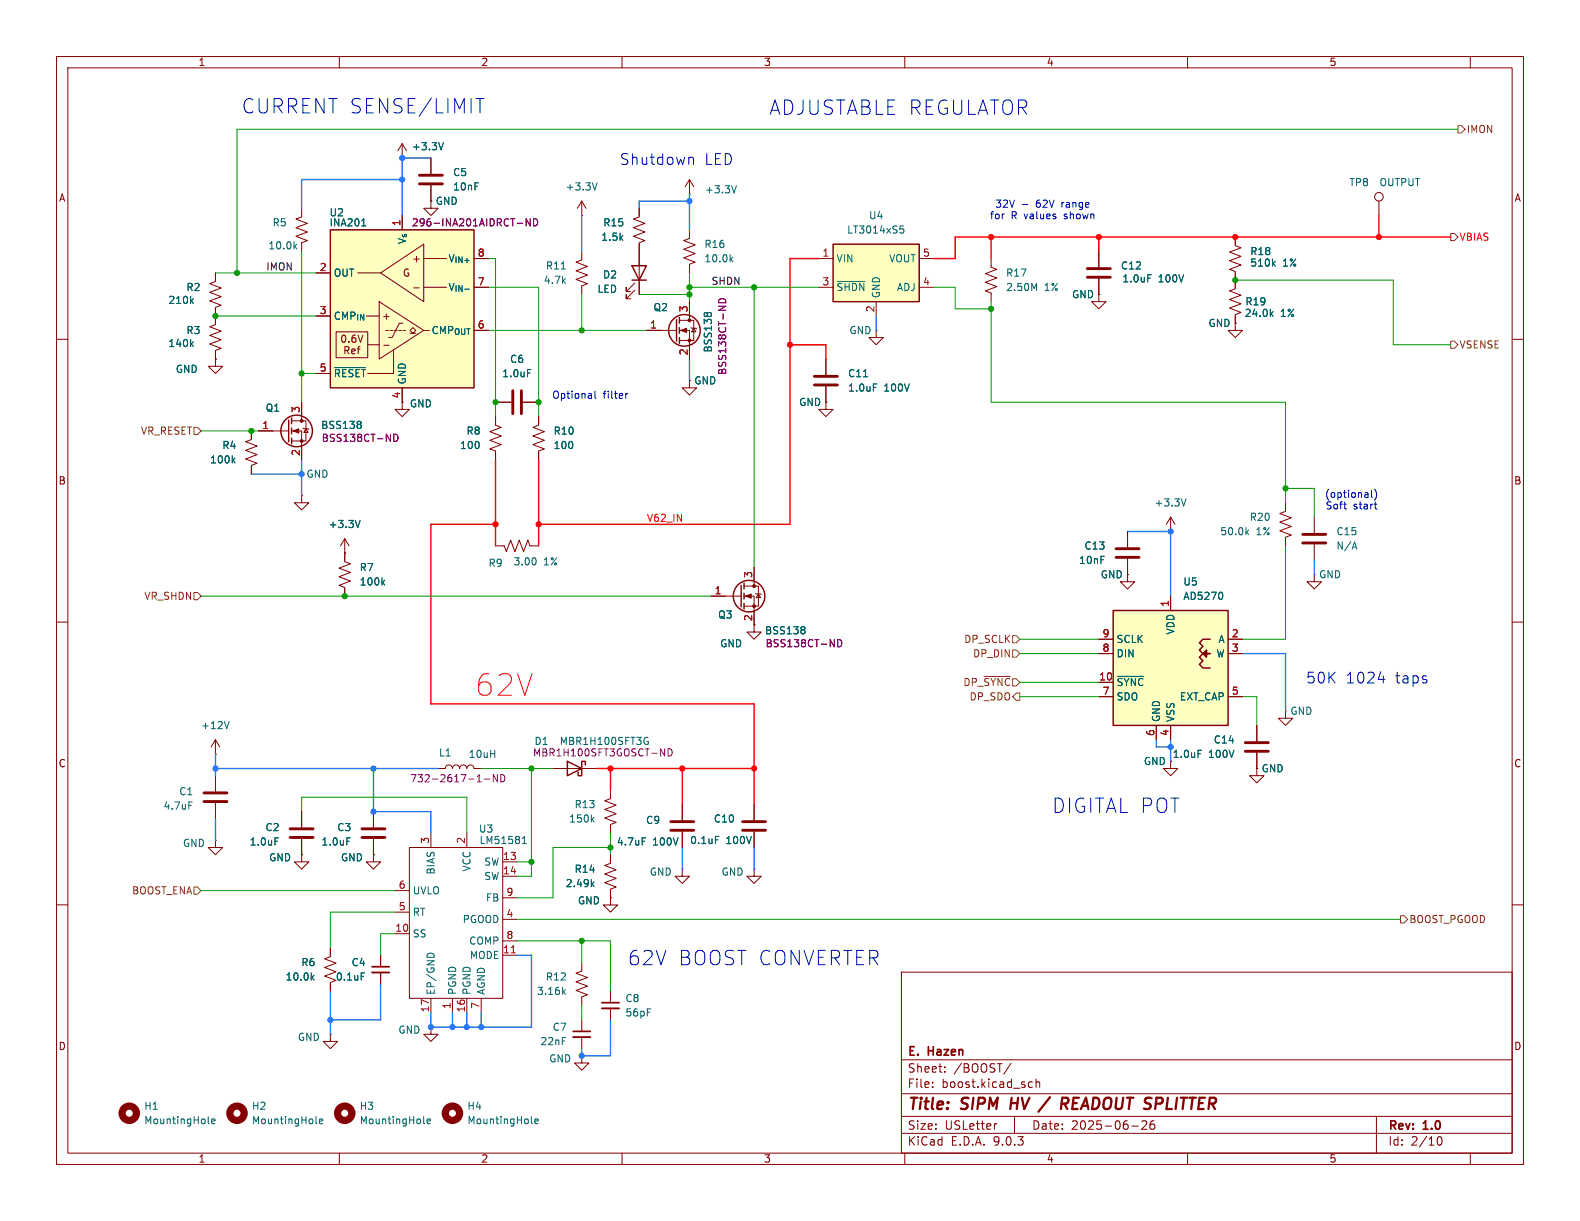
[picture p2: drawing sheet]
<svg xmlns="http://www.w3.org/2000/svg" width="279mm" height="216mm" viewBox="0 0 279 216" stroke-linecap="round" stroke-linejoin="round" font-family="sans-serif">
<g fill="none" stroke="#840000" stroke-width=".18">
<path d="M10 10h259.4v195.9h-259.4zM12 12h255.4v191.9h-255.4zM60 10v2M110 10v2M160 10v2M210 10v2M260 10v2M38.1 48.3v1.5l-1 .4 2 .7-2 .8 2 .8-2 .7 2 .8-1 .4v3l-1 .4 2 .7-2 .8 2 .8-2 .7 2 .8-1 .4v1.5M114.3 58.4h5.3M120.1 56.6h2.6v3.6h-2.6M120.1 58.4h1.8v5.1M121.9 53.3v3.3"/>
<path d="M122.2 57.9l.1 .1h.8l.1 .2M122.7 58l.4 .7h-.8zM154.9 58.4v1.3h1.3l-1.3 1.3-1.2-1.3h1.2M154.9 58.4h.1M194.3 52.1v1.2h1.3l-1.3 1.3-1.3-1.3h1.3M194.3 52.1h.1M194.3 44.5v2.7M194.3 49.3v2.8M218.4 41.9v1.5l1.1 .4-2.1 .8 2.1 .7-2.1 .8 2.1 .8-2.1 .7 1 .4v3.1l-1 .3 2.1 .8-2.1 .8 2.1 .7-2.1 .8 2.1 .7-1.1 .4v1.6M218.4 57.2v1.2h1.3l-1.3 1.3-1.2-1.3h1.2M218.4 57.2h.1M10 60h2"/>
<path d="M38.1 63.5v1.3h1.3l-1.3 1.2-1.3-1.2h1.3M38.1 63.5h.1M44.4 76.2v1.5l-1 .4 2.1 .8-2.1 .7 2.1 .8-2.1 .8 2.1 .7-1.1 .4v1.5M45.7 76.2h5.4M51.6 74.4h2.5v3.6h-2.5M51.6 76.2h1.7v5.1M53.3 71.1v3.3M53.6 75.7l.1 .1h.8l.1 .1M54.1 75.8l.4 .7h-.8zM71.1 71.1v1.3h1.3l-1.3 1.3-1.3-1.3h1.3M87.6 73.7v1.5l1 .4-2 .7 2 .8-2 .8 2 .7-2 .8 1 .4v1.5M87.6 71.1h2.8"/>
<path d="M92.5 71.1h2.7M121.9 67.3v1.3h-1.3l1.3 1.3 1.3-1.3h-1.3M121.9 67.3h.1M146 71.1v1.3h1.3l-1.3 1.3-1.2-1.3h1.2M146 71.1h.1M146 63.5v2.8M146 68.3v2.8M267.4 60h2M53.3 87.6v1.3h-1.2l1.2 1.3 1.3-1.3h-1.3M53.3 87.6h.1M232.4 91.4v2.8M232.4 96.3v2.8"/>
<path d="M10 110h2M125.7 105.4h5.4M131.6 103.6h2.5v3.6h-2.5M131.6 105.4h1.7v5.1M133.3 100.3v3.3M133.6 104.9l.1 .1h.8l.1 .2M134.1 105l.4 .7h-.8zM232.4 101.6v1.3h-1.3l1.3 1.2 1.3-1.2h-1.3M232.4 101.6h.1M267.4 110h2M97.8 135.9h7.6M222.2 135.9v1.3h-1.2l1.2 1.2 1.3-1.2h-1.3"/>
<path d="M222.2 135.9h.1M227.3 125.7v1.3h-1.2l1.2 1.3 1.3-1.3h-1.3M227.3 125.7h.1M66 143.5v2.8M66 148.3v2.8M107.9 151.1v1.6l-1 .3 2.1 .8-2.1 .8 2.1 .7-2.1 .8 2.1 .7-1.1 .4v1.6M107.9 158.8v1.2h1.3l-1.3 1.3-1.2-1.3h1.2M107.9 158.8h.1M10 160h2M58.4 167.6v1.6l-1 .3 2 .8-2 .8 2 .7-2 .8 2 .8-1 .3v1.6M102.9 170.2v1.5l-1 .4 2 .7-2 .8 2 .8-2 .7 2 .8-1 .4v1.5M107.9 175.3v2"/>
<path d="M107.9 178.3v2M159.4 171.9h108v32h-108zM267.4 160h2M102.9 180.3v2.1M102.9 183.4v2M159.4 197.4h108M159.4 193.4h108M159.4 187.4h108M164.9 192.1v.2M164.9 191.4v.1M167.1 189.4v.2M167.1 188.7v.1"/>
<path d="M176.3 198.7l-.3 .1M178.8 188l-1.3 1.9M179.4 197.4v3M182 192.2h.6M182 191.4h.6M183.2 191.4l.2-.1 .4 .1 .1 .9M183.2 190.8v1.5M200.1 199.1h1.2M201.9 198.3l.6-.1 .2 .1 .1 .3-.9 1.1h.9M204.1 198.2a.59 .59 0 0 0-.7 .6v.6l.1 .2 .4 .1 .2-.2 .1-.5-.1-.2h-.5l-.2 .2M243.4 197.4v6.5M60 203.9v2"/>
<path d="M110 203.9v2M159.4 200.4h108M160 203.9v2M210 203.9v2M254.1 201.6l.2-.5 .2-.1a.81 .81 0 0 1 .6 .6 .81 .81 0 0 1-.3 .8h-.4l-.3-.5M260 203.9v2"/>
</g>
<path d="M178.9 194.1l-.2 2M187.9 194.1l.9 .1a.58 .58 0 0 1-.3 1h-.8M188.2 195.2l.5 .9" fill="none" stroke="#840000" stroke-width=".4"/>
<g fill="none" stroke="#006464" stroke-width=".18">
<path d="M33.8 53.2l.4 .5M34.2 52.8l-.5 .5M124.5 55.5l.3-.2 .3 .2 .2-.2h.3l.2 .2M203 48.6h.6M224.8 55.5l.3 .5M225.1 55.1l-.5 .5M225.1 46.6l.4 .5M225.5 46.2l-.5 .5M33.8 60.8l.4 .5M34.2 60.4l-.5 .5M63.6 74.5l.3 .2-.3 .3 .3 .3v.2l-.3 .3M93.3 65.3h.6"/>
<path d="M152.7 66.6h.7M154.4 67.9h.7M41.2 81.4l.4 .5M41.6 81l-.5 .5M239.2 96.7h.6M239.5 95.8l.5 1.3M142.1 110.8l.3 .3-.3 .3 .3 .2v.2l-.3 .3M114.1 130.4h.5M114.4 131.1h.2v.4l-.2 .1h-.3M61.3 148.2h.6M104.7 156.3l.4 .5M105.1 155.9l-.5 .5"/>
<path d="M55.2 172.8l.3 .5M55.5 172.5l-.5 .4M99.6 175.4l.4 .4M100 175l-.5 .5M36.8 198.5l.2 .2M37.4 198.3l.6-.1v-.3h-.4l-.2 .1 .1 .6h.5M55.9 198.5l.2 .2M56.5 198.3l.6-.1-.1-.3h-.3l-.2 .1v.6h.5"/>
</g>
<path d="M192.3 47.5h4M192.3 49h4M90.7 69.1v4.1M92.2 69.1v4.1M144 66.5h4.1M144 68.1h4.1M230.4 94.5h4M230.4 96h4M64 146.6h4.1M64 148.1h4.1" fill="none" stroke="#840000" stroke-width=".51"/>
<g fill="none" stroke="#840000" stroke-width=".25">
<path d="M119.6 56.5v3.8M120.1 56.1v1.1M120.1 57.9v1M120.1 59.7v1M51.1 74.3v3.8M51.6 73.9v1M51.6 75.7v1M51.6 77.5v1M131.1 103.5v3.8M131.6 103.1v1M131.6 104.9v1M131.6 106.7v1"/>
<path d="M100.3 134.6l2.6 1.3-2.6 1.3zM103.5 135.3v-.7h-.6v2.6h-.7v-.7"/>
<circle cx="121" cy="58.4" r="2.79"/>
<circle cx="52.5" cy="76.2" r="2.79"/>
<circle cx="132.5" cy="105.4" r="2.79"/>
</g>
<g fill="#840000" stroke="#840000" stroke-width=".18">
<path d="M51.8 76.2l1-.4v.8z"/>
<path d="M131.8 105.4l1-.4v.8z"/>
<path d="M120.4 58.4l1-.4v.8z"/>
<circle cx="53.3" cy="74.4" r=".25"/>
<circle cx="53.3" cy="78" r=".25"/>
<circle cx="133.3" cy="103.6" r=".25"/>
<circle cx="133.3" cy="107.2" r=".25"/>
<circle cx="121.9" cy="56.6" r=".25"/>
<circle cx="121.9" cy="60.2" r=".25"/>
</g>
<path d="M127.1 53.1a.68 .68 0 0 1 .8-.3 .68 .68 0 0 1 .4 .7h-1.2zM69.7 76.8a.64 .64 0 0 1 .7 .6 .64 .64 0 0 1-.7 .6zM148.1 113.1a.64 .64 0 0 1 .8 .6 .64 .64 0 0 1-.8 .7zM118.1 132.4a.64 .64 0 0 1 .8 .6 .64 .64 0 0 1-.8 .7z" fill="none" stroke="#840084" stroke-width=".18"/>
<path d="M106.4 177.3h3.1M101.3 182.4h3.1" fill="none" stroke="#840000" stroke-width=".3"/>
<path d="M106.4 178.3h3.1M101.3 183.4h3.1" fill="none" stroke="#840000" stroke-width=".33"/>
<g fill="none" stroke="#840000" stroke-width="1.3">
<circle cx="22.9" cy="196.8" r="1.27"/>
<circle cx="41.9" cy="196.8" r="1.27"/>
</g>
<path d="M147.3 43.2h15.3v10.1h-15.3z" fill="#ffffc2"/>
<path d="M147.3 43.2h15.3v10.1h-15.3z" fill="none" stroke="#840000" stroke-width=".25"/>
<g fill="none" stroke="#840000" stroke-width=".18">
<path d="M121.9 34.3h.1M121.9 31.8v2.5M121.9 31.8l.8 1.2M121.9 31.8l-.7 1.2M121.9 40.6v1.6l-1 .3 2 .8-2 .8 2 .7-2 .8 2 .8-1 .3v1.6M144.8 45.7h2.5M144.8 50.8h2.5M154.9 53.3v2.6M162.6 45.7h2.5M162.6 50.8h2.5M175.3 45.7v1.5l1 .4-2.1 .8 2.1 .7-2.1 .8 2.1 .8-2.1 .7 1.1 .4v1.5M222.2 128.3v2.8"/>
<path d="M222.2 133.1v2.8"/>
</g>
<path d="M130.2 32.8l-.4 1.3M159.2 39.9h.6M129.2 45.8l.4 .5M129.6 45.5l-.5 .4M148.1 49.8h4.8M159.2 40.5l.4-.1 .2 .3-.1 .5h-.5M182.9 51l.4-.9v1.3M211.9 132.7h.6" fill="none" stroke="#006464" stroke-width=".18"/>
<path d="M220.2 131.3h4.1M220.2 132.8h4.1" fill="none" stroke="#840000" stroke-width=".51"/>
<path d="M196.8 108h20.4v20.3h-20.4z" fill="#ffffc2"/>
<path d="M111.8 47h2.5l-1.3 2.5zM111.8 49.5h2.5M196.8 108h20.4v20.3h-20.4zM214 113h-1.3l-.6 .7 .6 .6-.6 .6 .6 .7-.6 .6 .6 .6-.6 .7 .6 .6h1.3" fill="none" stroke="#840000" stroke-width=".25"/>
<path d="M212.7 115.6l.7-.7v1.3l-.7-.6h1.3z" fill="#840000" stroke="#840000" stroke-width=".25"/>
<g fill="none" stroke="#840000" stroke-width=".18">
<path d="M53.3 36.8v1.6l-1 .3 2.1 .8-2.1 .8 2.1 .7-2.1 .8 2.1 .7-1.1 .4v1.6M71.1 27.9h.1M71.1 25.4l-.7 1.3M71.1 25.4l.8 1.3M71.1 25.4v2.5M76.2 35.6v1.2h-1.3l1.3 1.3 1.3-1.3h-1.3M76.2 35.6h.1M76.2 27.9v2.8M76.2 32.8v2.8M102.9 38.1h.1M102.9 35.6v2.5M102.9 35.6l.7 1.2"/>
<path d="M102.9 35.6l-.8 1.2M113 36.8v1.6l-1 .3 2 .8-2 .8 2 .7-2 .8 2 .7-1 .4v9.2M102.9 44.5v1.5l-1 .4 2 .7-2 .8 2 .7-2 .8 2 .8-1 .3v1.6M112.3 51.3l-1.6 1.5v-.7v.7h.8M112.3 50l-1.6 1.6v-.8v.8h.8M95.2 73.7v1.5l-1 .4 2.1 .7-2.1 .8 2.1 .8-2.1 .7 2.1 .8-1.1 .4v1.5M61 95.3v4l1 .4-2.1 .8 2.1 .7-2.1 .8 2.1 .7-2.1 .8 1.1 .4v1.5M61 97.8h.1M61 95.3l-.8 1.2M61 95.3l.7 1.2M87.6 96.5h1.6l.3 1 .8-2 .8 2 .7-2 .8 2 .7-2 .4 1h1.5M199.4 94v2.8"/>
<path d="M199.4 98.8v2.8M207 94h.1M207 91.4v2.6M207 91.4l-.8 1.3M207 91.4l.8 1.3M227.3 88.9v1.5l-1 .4 2 .8-2 .7 2 .8-2 .8 2 .7-1 .4v1.5M194.3 113h2.5M194.3 115.6h2.5M199.4 101.6v1.3h1.3l-1.3 1.2-1.3-1.2h1.3M199.4 101.6h.1M207 105.4v2.6M217.2 113h2.5"/>
<path d="M217.2 115.6h2.5M77.5 135.9h1.2a.64 .64 0 0 1 .7-.6 .64 .64 0 0 1 .6 .6 .64 .64 0 0 1 .6-.6 .64 .64 0 0 1 .7 .6 .64 .64 0 0 1 .6-.6 .64 .64 0 0 1 .6 .6 .64 .64 0 0 1 .7-.6 .64 .64 0 0 1 .6 .6h1.3M107.9 139.7v1.5l-1 .4 2.1 .8-2.1 .7 2.1 .8-2.1 .8 2.1 .7-1.1 .4v1.5M194.3 120.7h2.5M194.3 123.2h2.5M204.5 128.3v2.5M207 134.6v1.3h1.3l-1.3 1.3-1.3-1.3h1.3M207 128.3v2.5M217.2 123.2h2.5M38.1 148.6v1.3h1.3l-1.3 1.2-1.3-1.2h1.3M38.1 148.6h.1M53.3 143.5v2.8"/>
<path d="M53.3 148.3v2.8M66 151.1v1.3h1.3l-1.3 1.3-1.2-1.3h1.2M66 151.1h.1M69.8 157.5h2.6M72.4 149.9h16.5v26.6h-16.5zM76.2 147.3v2.6M82.5 147.3v2.6M88.9 152.4h2.5M88.9 154.9h2.5M88.9 158.8h2.5M120.6 153.7v1.2h1.3l-1.3 1.3-1.2-1.3h1.2M120.6 153.7h.1"/>
<path d="M120.6 142.2v2.8M120.6 147.1v2.8M67.3 168.9v2M67.3 172v2M69.8 161.3h2.6M69.8 165.1h2.6M76.2 176.5v2.6M80 176.5v2.6M82.5 176.5v2.6M85.1 176.5v2.6M88.9 162.6h2.5M88.9 166.4h2.5"/>
<path d="M88.9 168.9h2.5"/>
</g>
<g fill="none" stroke="#006464" stroke-width=".18">
<path d="M78.4 25.2l-.4 1.3M105.6 32.3l-.4 1.3M52.1 43.5l.4 .5M52.5 43.2l-.5 .5M99.3 47.6h.7M63.7 92l-.4 1.3M94.7 98.7l.1 .4-.1 .7M209.7 88.2l-.4 1.3M220.4 94.1l.4 .5M220.8 93.7l-.5 .5M67.7 103l.3 .4M68 102.6l-.5 .5"/>
<path d="M197.6 119.6h4.6M216.1 104.8l.1 .4-.1 .7M48.6 148.2h.6M92.4 149.2h.7M92.4 148.3l.3-.4v1.3M104.7 144.9l.4 .5M105.1 144.5l-.5 .5M113.6 148.2h.6M63.9 172h.6M75.6 168.8l.5-.3 .6 .3"/>
</g>
<path d="M85.7 137.8h.9M88 137v1.2l-.8-1.2v1.2M88.6 137a.64 .64 0 0 1 .7 .6 .64 .64 0 0 1-.7 .6z" fill="none" stroke="#840084" stroke-width=".18"/>
<path d="M74.2 31h4M74.2 32.5h4M197.4 97h4M197.4 98.6h4M51.3 146.6h4.1M51.3 148.1h4.1M118.6 145.3h4.1M118.6 146.8h4.1" fill="none" stroke="#840000" stroke-width=".51"/>
<path d="M90.4 168.5h.7" fill="none" stroke="#a90000" stroke-width=".18"/>
<path d="M65.8 170.9h3" fill="none" stroke="#840000" stroke-width=".3"/>
<path d="M65.8 172h3" fill="none" stroke="#840000" stroke-width=".33"/>
<g fill="#ffffc2">
<path d="M67.1 53.3l7.8 5.1-7.8 5.1z"/>
<path d="M67.3 48.3l7.6-5.1v10.1z"/>
<path d="M58.4 40.6h25.4v28h-25.4z"/>
</g>
<g fill="none" stroke="#840000" stroke-width=".18">
<path d="M71.1 27.9h.1M71.1 38.1v2.5M76.2 35.6h.1M76.2 27.9v2.8M76.2 32.8v2.8M113 36.8v1.3M243.8 35.6v2.5M38.1 48.3v1.2M38.1 54.6v2.6M55.9 48.3h2.5M55.9 55.9h2.5M59.4 58.7h5.6v4.5h-5.6z"/>
<path d="M63.2 48.3h4.1M67.1 53.3l7.8 5.1-7.8 5.1zM67.3 48.3l7.6-5.1v10.1zM68.2 58.4h.5M69 58.4h.5M69.7 58.4h.5M70.5 58.4h.5M71.2 57.2h-.6l-1.3 2.5h-.6M71.2 58.4h.6M72.5 58.9h.5l-.5-.5 .5-.5 .5 .5-.5 .5h.5M73.2 50.9h.9M74.9 58.4h1"/>
<path d="M74.9 50.8h4.1M74.9 45.7h4.1M83.8 50.8h2.6M83.8 45.7h2.6M113 43.2v3.8M113 49.5v2.6M114.3 58.4h2.5M121.9 53.3v2.6M194.3 52.1h.1M194.3 44.5v2.7M194.3 49.3v2.8M218.4 57.2h.1"/>
<path d="M218.4 41.9v1.3M218.4 48.3v2.5M218.4 55.9v1.3M38.1 63.5h.1M38.1 62.2v1.3M44.4 76.2v1.3M45.7 76.2h2.6M53.3 71.1v2.6M53.3 78.7v2.6M55.9 66h2.5M65 61h2.1M67.8 61.1h1"/>
<path d="M69.6 62v4h-4.6M71.1 68.6v2.5M87.6 71.1h2.8M87.6 73.7v1.2M92.5 71.1h2.7M95.2 73.7v1.2M121.9 67.3h.1M121.9 61v2.5M146 71.1h.1M146 63.5v2.8M146 68.3v2.8M44.4 82.6v1.2"/>
<path d="M61 97.8h.1M61 97.8v1.3M87.6 80v1.3M95.2 80v1.3M199.4 94v2.8M199.4 98.8v2.8M61 104.1v1.3M125.7 105.4h2.6M133.3 108v3.8h1.3l-1.3 1.2-1.2-1.2h1.2M133.3 100.3v2.6M194.3 113h2.5M194.3 115.6h2.5"/>
<path d="M199.4 101.6h.1M207 105.4v2.6M217.2 113h2.5M217.2 115.6h2.5M38.1 133.4h.1M38.1 130.8v2.6M38.1 137.2v2.8M38.1 130.8l-.8 1.3M38.1 130.8l.8 1.3M194.3 120.7h2.5M194.3 123.2h2.5M204.5 128.3v2.5"/>
<path d="M207 128.3v2.5M217.2 123.2h2.5M222.2 135.9h.1M222.2 128.3v2.8M222.2 133.1v2.8M38.1 142v2.8M53.3 151.1v1.3h1.3l-1.3 1.3-1.2-1.3h1.2M53.3 151.1h.1M53.3 143.5v2.8M53.3 148.3v2.8M66 151.1h.1M66 143.5v2.8"/>
<path d="M66 148.3v2.8M107.9 158.8h.1M107.9 151.1v1.3M107.9 157.5v1.3M120.6 142.2v2.8M120.6 147.1v2.8M133.3 153.7v1.2h1.3l-1.3 1.3-1.2-1.3h1.2M133.3 153.7h.1M133.3 142.2v2.8M133.3 147.1v2.8M58.4 167.6v1.3M58.4 174v1.3"/>
<path d="M67.3 168.9v2M67.3 172v2M58.4 182.9v1.3h1.3l-1.3 1.2-1.3-1.2h1.3M58.4 182.9h.1M76.2 181.6v1.3h1.3l-1.3 1.3-1.3-1.3h1.3M76.2 181.6h.1M102.9 186.7v1.3h1.2l-1.2 1.2-1.3-1.2h1.3M102.9 186.7h.1"/>
<circle cx="243.8" cy="34.8" r=".76"/>
</g>
<path d="M58.4 40.6h25.4v28h-25.4z" fill="none" stroke="#840000" stroke-width=".25"/>
<g fill="none" stroke="#006464" stroke-width=".18">
<path d="M64 39.9h.7M78.4 25.2l-.4 1.3M33.8 53.2l.4 .5M34.2 52.8l-.5 .5M124.5 55.5l.3-.2 .3 .2 .2-.2h.3l.2 .2M203 48.6h.6M224.8 55.5l.3 .5M225.1 55.1l-.5 .5M225.1 46.6l.4 .5M225.5 46.2l-.5 .5M33.8 60.8l.4 .5M34.2 60.4l-.5 .5"/>
<path d="M59.2 65h5.4M63.6 74.5l.3 .2-.3 .3 .3 .3v.2l-.3 .3M93.3 65.3h.6M152.7 66.6h.7M154.4 67.9h.7M41.2 81.4l.4 .5M41.6 81l-.5 .5M63.7 92l-.4 1.3M67.7 103l.3 .4M68 102.6l-.5 .5M142.1 110.8l.3 .3-.3 .3 .3 .2v.2l-.3 .3M197.6 119.6h4.6"/>
<path d="M216.1 104.8l.1 .4-.1 .7M40.5 127.6l-.4 1.2M211.9 132.7h.6M33.4 141.8h.6M48.6 148.2h.6M61.3 148.2h.6M104.7 156.3l.4 .5M105.1 155.9l-.5 .5M113.6 148.2h.6M126.5 147.9h.6M55.2 172.8l.3 .5M55.5 172.5l-.5 .4"/>
<path d="M63.9 172h.6M74.9 198.5l.2 .2M75.5 198.3l.6-.1v-.3h-.4l-.2 .1 .1 .6h.5M94 198.5l.2 .2M94.6 198.3l.6-.1-.1-.3h-.3l-.2 .1v.6h.5"/>
</g>
<path d="M93.8 38.7v1.2l-.8-1.2v1.2M94.4 38.7a.64 .64 0 0 1 .7 .6 .64 .64 0 0 1-.7 .6zM127.1 53.1a.68 .68 0 0 1 .8-.3 .68 .68 0 0 1 .4 .7h-1.2zM69.7 76.8a.64 .64 0 0 1 .7 .6 .64 .64 0 0 1-.7 .6zM148.1 113.1a.64 .64 0 0 1 .8 .6 .64 .64 0 0 1-.8 .7z" fill="none" stroke="#840084" stroke-width=".18"/>
<path d="M36.1 140.2h4M36.1 141.7h4M131.3 145.3h4.1M131.3 146.8h4.1" fill="none" stroke="#840000" stroke-width=".51"/>
<g fill="none" stroke="#840000" stroke-width="1.3">
<circle cx="61" cy="196.8" r="1.27"/>
<circle cx="80" cy="196.8" r="1.27"/>
</g>
<path d="M257.8 22.2h.6l.7 .7-.7 .6h-.6zM256.5 41.3h.7l.6 .6-.6 .6h-.7zM34.3 75.6h.6l.7 .6-.7 .6h-.6zM256.5 60.3h.7l.6 .7-.6 .6h-.7zM34.3 104.8h.6l.7 .6-.7 .6h-.6zM174 119.6h4.7M179.1 114.9h.6l.6 .7-.6 .6h-.6zM179.1 112.4h.6l.6 .6-.6 .7h-.6zM179.7 122.6h.6v1.2h-.6l-.6-.6zM34.3 156.8h.6l.7 .7-.7 .6h-.6zM247.6 161.9h.7l.6 .7-.6 .6h-.7z" fill="none" stroke="#725600" stroke-width=".18"/>
<g fill="none" stroke="#2879ff" stroke-width=".25">
<path d="M71.1 31.8h-17.8v5M76.2 27.9h-5.1v10.2M102.9 38.1v6.4M121.9 34.3v6.3M121.9 35.6h-8.9v1.2M154.9 55.9v2.5M121.9 63.5v3.8M44.4 83.8h8.9M53.3 81.3v6.3M199.4 94h7.6v11.4M232.4 99.1v2.5M219.7 115.6h7.6v10.1"/>
<path d="M38.1 133.4v3.8M38.1 135.9h39.4M66 135.9v7.6h10.2v3.8M204.5 130.8v1.3h2.5M207 130.8v3.8M38.1 144.8v3.8M120.6 149.9v3.8M133.3 149.9v3.8M58.4 175.3v7.6M67.3 174v6.3h-8.9M80 179.1v2.5M82.5 179.1v2.5"/>
<path d="M85.1 179.1v2.5M91.4 168.9h2.6v12.7h-17.8v-2.5M107.9 180.3v6.4h-5v-1.3"/>
</g>
<g fill="none" stroke="#009600" stroke-width=".18">
<path d="M257.8 22.9h-215.9v25.4M38.1 48.3h17.8M38.1 55.9h17.8M53.3 44.5v26.6M86.4 50.8h8.8v22.9M86.4 45.7h1.2v28M86.4 58.4h27.9M102.9 52.1v6.3M113 52.1h8.9M121.9 48.3v5M121.9 50.8h22.9M133.3 50.8v49.5"/>
<path d="M165.1 50.8h3.8v3.8h6.4M175.3 53.3v17.8h52v17.8M218.4 49.5h28v11.5h10.1M35.6 76.2h10.1M53.3 66h2.6M227.3 96.5v16.5h-7.6M227.3 86.4h5.1v5M35.6 105.4h90.1M180.3 113h14M180.3 115.6h14M85.1 135.9h12.7M94 135.9v19h-2.6"/>
<path d="M180.3 123.2h14M180.3 120.7h14M219.7 123.2h2.5v5.1M35.6 157.5h34.2M53.3 143.5v-2.5h29.2v6.3M91.4 152.4h2.6M107.9 149.9h-10.1v8.9h-6.4M107.9 147.3v3.8M69.8 165.1h-2.5v3.8M69.8 161.3h-11.4v6.3M91.4 166.4h16.5v8.9M91.4 162.6h156.2"/>
<path d="M102.9 166.4v3.8M102.9 177.8v2.5"/>
</g>
<path d="M243.8 38.1v3.8M144.8 45.7h-5.1v47h-44.5M175.3 41.9v3.8M194.3 41.9v2.6M256.5 41.9h-87.6v3.8h-3.8M139.7 61h6.3v2.5M87.6 92.7h-11.4v31.8h57.1v17.7M87.6 81.3v15.2M95.2 81.3v15.2M105.4 135.9h27.9M107.9 135.9v3.8M120.6 135.9v6.3" fill="none" stroke="#f00" stroke-width=".25"/>
<path d="M84.2 17.4h1.4M121.9 27.9l.2-.1 .4 .1 .1 1.2M180.8 36.2h.9M105.2 69.2v1.1l.2 .1M110.7 69.6v.8M111 69.6l-.3 .2M238 90h.1M242.5 86.7v1.1l.2 .2M243 89.2h.5M243.1 86.5a1.46 1.46 0 0 1 0 1.9M243.2 89.9l.3 .1M243.7 120.1h1.2" fill="none" stroke="#0000c2" stroke-width=".18"/>
<g fill="#2879ff" stroke="#2879ff" stroke-width=".18">
<circle cx="71.1" cy="27.9" r=".46"/>
<circle cx="71.1" cy="31.8" r=".46"/>
<circle cx="121.9" cy="35.6" r=".46"/>
<circle cx="66" cy="135.9" r=".46"/>
<circle cx="38.1" cy="135.9" r=".46"/>
<circle cx="102.9" cy="186.7" r=".46"/>
<circle cx="53.3" cy="83.8" r=".46"/>
<circle cx="66" cy="143.5" r=".46"/>
<circle cx="85.1" cy="181.6" r=".46"/>
<circle cx="82.5" cy="181.6" r=".46"/>
<circle cx="76.2" cy="181.6" r=".46"/>
<circle cx="80" cy="181.6" r=".46"/>
<circle cx="58.4" cy="180.3" r=".46"/>
<circle cx="207" cy="132.1" r=".46"/>
<circle cx="207" cy="94" r=".46"/>
</g>
<g fill="#009600" stroke="#009600" stroke-width=".18">
<circle cx="102.9" cy="58.4" r=".46"/>
<circle cx="87.6" cy="71.1" r=".46"/>
<circle cx="95.2" cy="71.1" r=".46"/>
<circle cx="61" cy="105.4" r=".46"/>
<circle cx="41.9" cy="48.3" r=".46"/>
<circle cx="38.1" cy="55.9" r=".46"/>
<circle cx="44.4" cy="76.2" r=".46"/>
<circle cx="53.3" cy="66" r=".46"/>
<circle cx="94" cy="135.9" r=".46"/>
<circle cx="107.9" cy="149.9" r=".46"/>
<circle cx="94" cy="152.4" r=".46"/>
<circle cx="121.9" cy="50.8" r=".46"/>
<circle cx="133.3" cy="50.8" r=".46"/>
<circle cx="175.3" cy="54.6" r=".46"/>
<circle cx="121.9" cy="52.1" r=".46"/>
<circle cx="218.4" cy="49.5" r=".46"/>
<circle cx="227.3" cy="86.4" r=".46"/>
<circle cx="102.9" cy="166.4" r=".46"/>
</g>
<g fill="#f00" stroke="#f00" stroke-width=".18">
<circle cx="87.6" cy="92.7" r=".46"/>
<circle cx="95.2" cy="92.7" r=".46"/>
<circle cx="120.6" cy="135.9" r=".46"/>
<circle cx="107.9" cy="135.9" r=".46"/>
<circle cx="139.7" cy="61" r=".46"/>
<circle cx="175.3" cy="41.9" r=".46"/>
<circle cx="218.4" cy="41.9" r=".46"/>
<circle cx="194.3" cy="41.9" r=".46"/>
<circle cx="243.8" cy="41.9" r=".46"/>
<circle cx="133.3" cy="135.9" r=".46"/>
</g>
<text font-size="5.3" fill="#f00" x="83.8" y="123.4">62V</text>
<g font-size="3.5" fill="#0000c2">
<text x="42.7" y="20.3">CURRENT SENSE/LIMIT</text>
<text x="136" y="20.6">ADJUSTABLE REGULATOR</text>
<text x="186" y="144">DIGITAL POT</text>
<text x="111" y="170.9">62V</text>
<text x="119.9" y="170.9">BOOST CONVERTER</text>
</g>
<g font-size="2.8" fill="#840000">
<text x="160.4" y="196.8">Title:</text>
<text x="170.1" y="196.8">SIPM</text>
<text x="179.5" y="196.8">HV /</text>
<text x="190.1" y="196.8">READOUT SPLITTER</text>
</g>
<g font-size="2.7" fill="#0000c2">
<text x="109.5" y="29.4">Shutdown</text>
<text x="124.6" y="29.4">LED</text>
<text x="230.9" y="121.1">50K</text>
<text x="237.9" y="121.1">1024</text>
<text x="246.7" y="121.1">taps</text>
</g>
<g font-size="2.1" fill="#840000">
<text x="160.4" y="189.9">Sheet:</text>
<text x="160.4" y="187.1">E.</text>
<text x="164.2" y="187.1">Hazen</text>
<text x="168.6" y="189.9">/BOOST/</text>
<text x="160.4" y="192.6">File:</text>
<text x="166.5" y="192.6">boost.kicad_sch</text>
<text x="160.4" y="202.8">KiCad</text>
<text x="160.4" y="200">Size:</text>
<text x="167.1" y="200">USLetter</text>
<text x="168.1" y="202.8">E.D.A.</text>
<text x="175.7" y="202.8">9.0.3</text>
<text x="182.4" y="200">Date:</text>
<text x="189.4" y="200">2025-06-26</text>
<text x="245.4" y="200.2">Rev:</text>
<text x="245.4" y="202.8">Id:</text>
<text x="249.5" y="202.8">2/10</text>
<text x="251.8" y="200.2">1.0</text>
</g>
<g font-size="1.8" fill="#840000">
<text x="35" y="11.9">1</text>
<text x="85" y="11.9">2</text>
<text x="135" y="11.9">3</text>
<text x="185" y="11.9">4</text>
<text x="235" y="11.9">5</text>
<text x="10.3" y="35.9">A</text>
<text x="267.7" y="35.9">A</text>
<text x="72.8" y="46.6">+</text>
<text x="71.1" y="49.1">G</text>
<text x="67.4" y="56.7">+</text>
<text x="60.1" y="60.8">0.6V</text>
<text x="60.6" y="62.8">Ref</text>
<text x="70.9" y="70.6" transform="rotate(-90 70.9 70.6)">4</text>
<text x="10.3" y="85.9">B</text>
<text x="267.7" y="85.9">B</text>
<text x="133.1" y="109.9" transform="rotate(-90 133.1 109.9)">2</text>
<text x="10.3" y="135.9">C</text>
<text x="207.3" y="134.2">1.0uF</text>
<text x="267.7" y="135.9">C</text>
<text x="10.3" y="185.9">D</text>
<text x="267.7" y="185.9">D</text>
<text x="35" y="205.8">1</text>
<text x="85" y="205.8">2</text>
<text x="135" y="205.8">3</text>
<text x="185" y="205.8">4</text>
<text x="235" y="205.8">5</text>
</g>
<g font-size="1.8" fill="#725600">
<text x="259.3" y="23.7">IMON</text>
<text x="258" y="61.8">VSENSE</text>
<text x="24.8" y="77.1">VR_RESET</text>
<text x="25.4" y="106.3">VR_SHDN</text>
<text x="170.4" y="113.9">DP_SCLK</text>
<text x="172" y="116.4">DP_DIN</text>
<text x="170.3" y="121.5">DP_~{SYNC}</text>
<text x="171.4" y="124.1">DP_SDO</text>
<text x="23.3" y="158.3">BOOST_ENA</text>
<text x="249.1" y="163.4">BOOST_PGOOD</text>
</g>
<g font-size="1.8" fill="#006464">
<text x="72.7" y="26.8">+3.3V</text>
<text x="80" y="31.3">C5</text>
<text x="80" y="33.9">10nF</text>
<text x="99.9" y="33.9">+3.3V</text>
<text x="124.6" y="34.4">+3.3V</text>
<text x="238.5" y="33.1">TP8</text>
<text x="243.8" y="33.1">OUTPUT</text>
<text x="48.1" y="40.2">R5</text>
<text x="58.2" y="38.5">U2</text>
<text x="58.2" y="40.2">INA201</text>
<text x="77" y="36.4">GND</text>
<text x="106.6" y="40.2">R15</text>
<text x="149.7" y="41.5">LT3014xS5</text>
<text x="153.6" y="39">U4</text>
<text x="47.4" y="44.3">10.0k</text>
<text x="72" y="43.3" transform="rotate(-90 72 43.3)">V_{s}</text>
<text x="79.2" y="46.6">V_{IN+}</text>
<text x="96.4" y="47.9">R11</text>
<text x="106.2" y="42.8">1.5k</text>
<text x="124.5" y="44">R16</text>
<text x="124.5" y="46.6">10.0k</text>
<text x="147.8" y="46.6">VIN</text>
<text x="157.1" y="46.6">VOUT</text>
<text x="198.1" y="47.9">C12</text>
<text x="221" y="47.3">510k</text>
<text x="221" y="45.3">R18</text>
<text x="226.8" y="47.3">1%</text>
<text x="29.7" y="53.9">210k</text>
<text x="32.9" y="51.7">R2</text>
<text x="58.9" y="49.1">OUT</text>
<text x="79.2" y="51.7">V_{IN-}</text>
<text x="96.1" y="50.4">4.7k</text>
<text x="105.6" y="52">LED</text>
<text x="106.5" y="49.4">D2</text>
<text x="147.8" y="51.7">~{SHDN}</text>
<text x="155.8" y="52.8" transform="rotate(-90 155.8 52.8)">GND</text>
<text x="158.5" y="51.7">ADJ</text>
<text x="177.8" y="49.1">R17</text>
<text x="177.8" y="51.7">2.50M</text>
<text x="184.7" y="51.7">1%</text>
<text x="189.5" y="52.9">GND</text>
<text x="198.4" y="50.1">1.0uF</text>
<text x="204.8" y="50.1">100V</text>
<text x="32.9" y="59.3">R3</text>
<text x="58.9" y="56.7">CMP_{IN}</text>
<text x="76.2" y="59.3">CMP_{OUT}</text>
<text x="115.5" y="55.2">Q2</text>
<text x="150.1" y="59.3">GND</text>
<text x="213.6" y="58">GND</text>
<text x="220" y="56.2">24.0k</text>
<text x="220.1" y="54.2">R19</text>
<text x="226.4" y="56.2">1%</text>
<text x="29.7" y="61.6">140k</text>
<text x="90.1" y="64.4">C6</text>
<text x="126.1" y="62.4" transform="rotate(-90 126.1 62.4)">BSS138</text>
<text x="31" y="66.1">GND</text>
<text x="58.9" y="66.9">~{RESET}</text>
<text x="72" y="68.1" transform="rotate(-90 72 68.1)">GND</text>
<text x="88.7" y="66.9">1.0uF</text>
<text x="122.7" y="68.2">GND</text>
<text x="141.2" y="72">GND</text>
<text x="149.9" y="69.4">1.0uF</text>
<text x="149.9" y="66.9">C11</text>
<text x="156.3" y="69.4">100V</text>
<text x="46.9" y="73">Q1</text>
<text x="56.7" y="76">BSS138</text>
<text x="72.4" y="72.2">GND</text>
<text x="82.4" y="77.1">R8</text>
<text x="97.8" y="77.1">R10</text>
<text x="37" y="82.1">100k</text>
<text x="39.2" y="79.6">R4</text>
<text x="81.2" y="79.6">100</text>
<text x="97.8" y="79.6">100</text>
<text x="54.1" y="84.7">GND</text>
<text x="204.1" y="89.8">+3.3V</text>
<text x="58" y="93.6">+3.3V</text>
<text x="215.7" y="94.8">50.0k</text>
<text x="220.9" y="92.3">R20</text>
<text x="222.1" y="94.8">1%</text>
<text x="236.2" y="94.8">C15</text>
<text x="63.5" y="101.2">R7</text>
<text x="86.3" y="100.4">R9</text>
<text x="90.7" y="100.2">3.00</text>
<text x="96.1" y="100.2">1%</text>
<text x="190.7" y="99.9">10nF</text>
<text x="191.7" y="97.4">C13</text>
<text x="236.2" y="97.4">N/A</text>
<text x="63.5" y="103.7">100k</text>
<text x="194.6" y="102.5">GND</text>
<text x="209.2" y="103.7">U5</text>
<text x="209.2" y="106.3">AD5270</text>
<text x="233.2" y="102.5">GND</text>
<text x="126.9" y="109.6">Q3</text>
<text x="135.2" y="112.4">BSS138</text>
<text x="197.4" y="113.9">SCLK</text>
<text x="207.9" y="112.3" transform="rotate(-90 207.9 112.3)">VDD</text>
<text x="215.4" y="113.9">A</text>
<text x="127.2" y="114.7">GND</text>
<text x="197.4" y="116.4">DIN</text>
<text x="215" y="116.4">W</text>
<text x="197.4" y="121.5">~{SYNC}</text>
<text x="197.4" y="124.1">SDO</text>
<text x="208.5" y="124.1">EXT_CAP</text>
<text x="35.5" y="129.1">+12V</text>
<text x="205.3" y="127.8" transform="rotate(-90 205.3 127.8)">GND</text>
<text x="207.9" y="127.8" transform="rotate(-90 207.9 127.8)">VSS</text>
<text x="214.5" y="131.7">C14</text>
<text x="228.1" y="126.6">GND</text>
<text x="77.5" y="134">L1</text>
<text x="82.8" y="134.2">10uH</text>
<text x="202.2" y="135.5">GND</text>
<text x="213.7" y="134.2">100V</text>
<text x="223" y="136.8">GND</text>
<text x="28.8" y="143.4">4.7uF</text>
<text x="31.6" y="140.8">C1</text>
<text x="101.5" y="143.1">R13</text>
<text x="32.3" y="150">GND</text>
<text x="44.1" y="149.7">1.0uF</text>
<text x="46.8" y="147.2">C2</text>
<text x="56.8" y="149.7">1.0uF</text>
<text x="59.5" y="147.2">C3</text>
<text x="84.6" y="147.4">U3</text>
<text x="84.7" y="149.5">LM51581</text>
<text x="100.5" y="145.6">150k</text>
<text x="109" y="149.7">4.7uF</text>
<text x="114.1" y="145.9">C9</text>
<text x="115.4" y="149.7">100V</text>
<text x="121.9" y="149.5">0.1uF</text>
<text x="126.1" y="145.6">C10</text>
<text x="128.4" y="149.5">100V</text>
<text x="47.5" y="152.5">GND</text>
<text x="60.2" y="152.5">GND</text>
<text x="77.1" y="154.7" transform="rotate(-90 77.1 154.7)">BIAS</text>
<text x="83.4" y="154.2" transform="rotate(-90 83.4 154.2)">VCC</text>
<text x="85.5" y="153.3">SW</text>
<text x="85.5" y="155.8">SW</text>
<text x="101.5" y="154.5">R14</text>
<text x="114.8" y="155">GND</text>
<text x="127.5" y="155">GND</text>
<text x="72.9" y="158.3">UVLO</text>
<text x="85.8" y="159.6">FB</text>
<text x="99.9" y="157.1">2.49k</text>
<text x="102.1" y="160.1">GND</text>
<text x="72.9" y="162.2">RT</text>
<text x="72.9" y="166">SS</text>
<text x="81.7" y="163.4">PGOOD</text>
<text x="82.9" y="167.2">COMP</text>
<text x="50.4" y="173.6">10.0k</text>
<text x="53.2" y="171">R6</text>
<text x="59.3" y="173.6">0.1uF</text>
<text x="62.1" y="171">C4</text>
<text x="83" y="169.8">MODE</text>
<text x="96.4" y="173.6">R12</text>
<text x="77.1" y="176" transform="rotate(-90 77.1 176)">EP/GND</text>
<text x="80.9" y="176" transform="rotate(-90 80.9 176)">PGND</text>
<text x="83.4" y="176" transform="rotate(-90 83.4 176)">PGND</text>
<text x="86" y="176" transform="rotate(-90 86 176)">AGND</text>
<text x="94.9" y="176.1">3.16k</text>
<text x="110.5" y="177.4">C8</text>
<text x="110.5" y="179.9">56pF</text>
<text x="52.6" y="184.3">GND</text>
<text x="70.4" y="183">GND</text>
<text x="95.5" y="185">22nF</text>
<text x="97.6" y="182.5">C7</text>
<text x="97" y="188.1">GND</text>
<text x="25.4" y="196.4">H1</text>
<text x="44.5" y="196.4">H2</text>
<text x="63.5" y="196.4">H3</text>
<text x="82.6" y="196.4">H4</text>
<text x="25.4" y="199">MountingHole</text>
<text x="44.5" y="199">MountingHole</text>
<text x="63.5" y="199">MountingHole</text>
<text x="82.6" y="199">MountingHole</text>
</g>
<g font-size="1.8" fill="#a90000">
<text x="70.9" y="40.1" transform="rotate(-90 70.9 40.1)">1</text>
<text x="84.4" y="45.5">8</text>
<text x="145.3" y="45.5">1</text>
<text x="163.1" y="45.5">5</text>
<text x="56.4" y="48">2</text>
<text x="84.4" y="50.5">7</text>
<text x="145.3" y="50.5">3</text>
<text x="163.1" y="50.5">4</text>
<text x="56.4" y="55.6">3</text>
<text x="84.4" y="58.2">6</text>
<text x="114.9" y="58.2">1</text>
<text x="121.7" y="55.3" transform="rotate(-90 121.7 55.3)">3</text>
<text x="154.7" y="55.3" transform="rotate(-90 154.7 55.3)">2</text>
<text x="56.4" y="65.8">5</text>
<text x="121.7" y="62.9" transform="rotate(-90 121.7 62.9)">2</text>
<text x="46.3" y="75.9">1</text>
<text x="53.1" y="73.1" transform="rotate(-90 53.1 73.1)">3</text>
<text x="53.1" y="80.7" transform="rotate(-90 53.1 80.7)">2</text>
<text x="126.3" y="105.2">1</text>
<text x="133.1" y="102.3" transform="rotate(-90 133.1 102.3)">3</text>
<text x="206.8" y="107.4" transform="rotate(-90 206.8 107.4)">1</text>
<text x="194.9" y="112.8">9</text>
<text x="217.7" y="112.8">2</text>
<text x="194.9" y="115.3">8</text>
<text x="217.7" y="115.3">3</text>
<text x="194.3" y="120.4">10</text>
<text x="194.9" y="122.9">7</text>
<text x="217.7" y="122.9">5</text>
<text x="204.2" y="130.2" transform="rotate(-90 204.2 130.2)">6</text>
<text x="206.8" y="130.2" transform="rotate(-90 206.8 130.2)">4</text>
<text x="75.9" y="149.3" transform="rotate(-90 75.9 149.3)">3</text>
<text x="82.3" y="149.3" transform="rotate(-90 82.3 149.3)">2</text>
<text x="88.9" y="152.1">13</text>
<text x="88.9" y="154.7">14</text>
<text x="70.4" y="157.2">6</text>
<text x="70.4" y="161">5</text>
<text x="89.5" y="158.5">9</text>
<text x="69.8" y="164.8">10</text>
<text x="89.5" y="162.3">4</text>
<text x="89.5" y="166.1">8</text>
<text x="88.9" y="168.7">11</text>
<text x="75.9" y="179.1" transform="rotate(-90 75.9 179.1)">17</text>
<text x="79.8" y="178.5" transform="rotate(-90 79.8 178.5)">1</text>
<text x="82.3" y="179.1" transform="rotate(-90 82.3 179.1)">16</text>
<text x="84.8" y="178.5" transform="rotate(-90 84.8 178.5)">7</text>
</g>
<g font-size="1.8" fill="#840084">
<text x="72.7" y="40.2">296-INA201AIDRCT-ND</text>
<text x="128.6" y="66.4" transform="rotate(-90 128.6 66.4)">BSS138CT-ND</text>
<text x="56.8" y="78.3">BSS138CT-ND</text>
<text x="135.3" y="114.7">BSS138CT-ND</text>
<text x="94.4" y="131.9">D1</text>
<text x="98.9" y="131.9">MBR1H100SFT3G</text>
<text x="94.2" y="134">MBR1H100SFT3GOSCT-ND</text>
<text x="72.4" y="138.5">732-2617-1-ND</text>
</g>
<g font-size="1.8" fill="#0000c2">
<text x="175" y="39">for</text>
<text x="175.9" y="36.9">32V</text>
<text x="178.8" y="39">R values</text>
<text x="183.3" y="36.9">62V</text>
<text x="188" y="36.9">range</text>
<text x="188.4" y="39">shown</text>
<text x="97.5" y="70.7">Optional</text>
<text x="106.6" y="70.7">filter</text>
<text x="234.2" y="88.2">(optional)</text>
<text x="234.3" y="90.3">Soft</text>
<text x="239.3" y="90.3">start</text>
</g>
<g font-size="1.8" fill="#0f0f0f">
<text x="47" y="47.9">IMON</text>
<text x="125.7" y="50.5">SHDN</text>
</g>
<g font-size="1.8" fill="#f00">
<text x="258" y="42.8">VBIAS</text>
<text x="114.3" y="92.4">V62_IN</text>
</g>
</svg>
